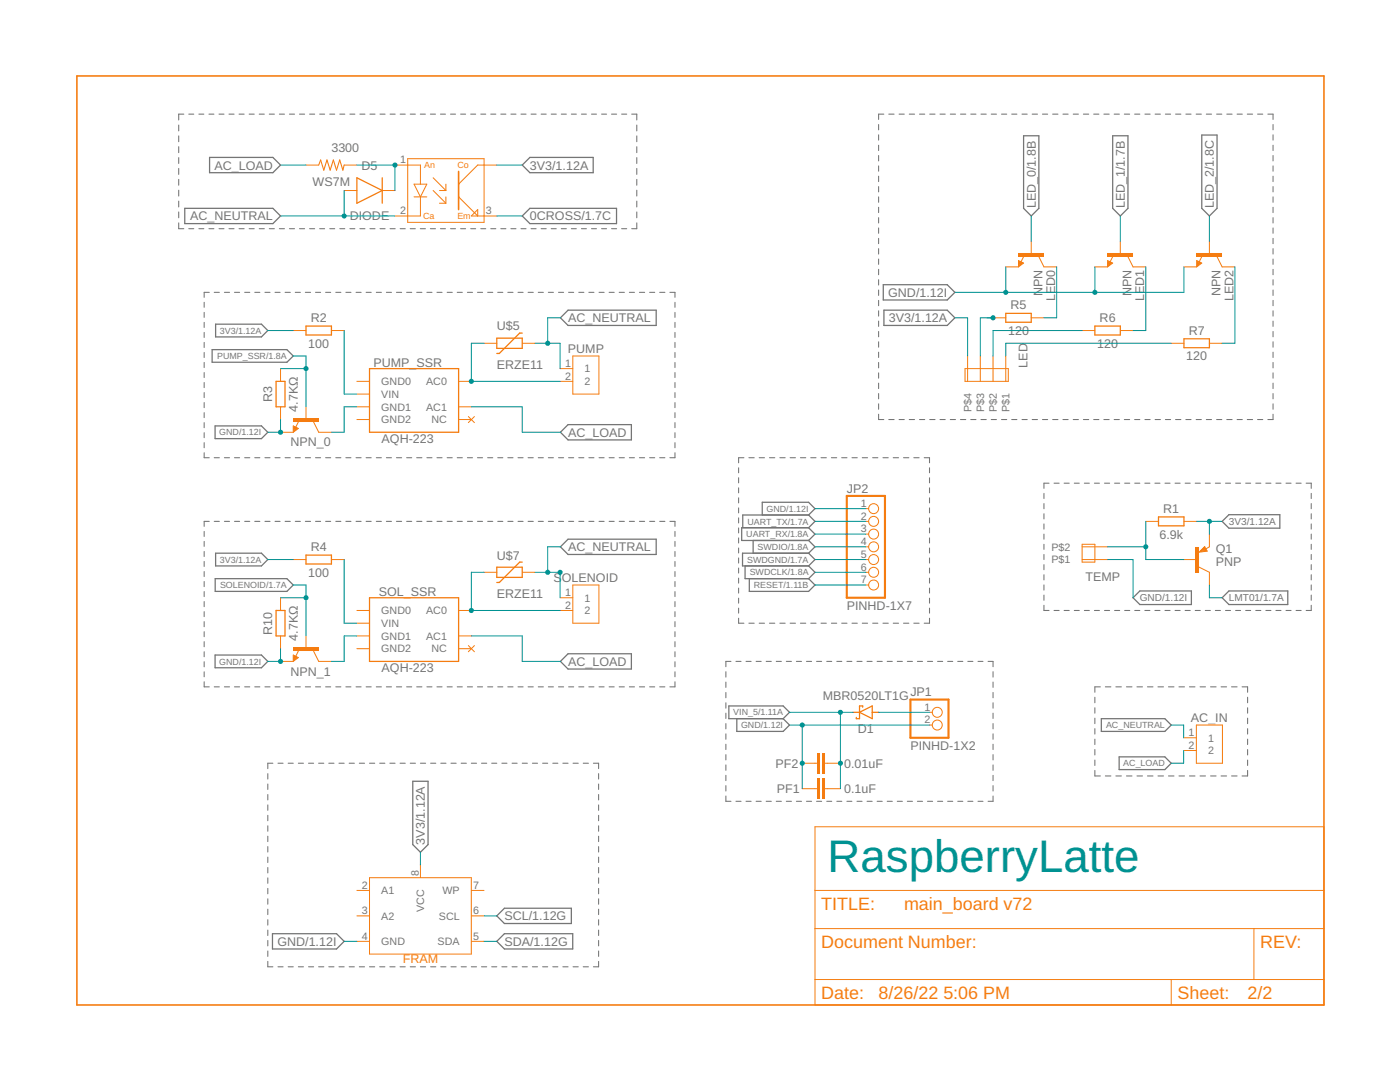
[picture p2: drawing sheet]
<svg xmlns="http://www.w3.org/2000/svg" width="279mm" height="216mm" viewBox="0 0 279 216" stroke-linecap="round" stroke-linejoin="round" font-family="sans-serif">
<g fill="none" stroke="#757575" stroke-width=".21">
<path d="M35.7 25v1.1M35.7 27.1v1.2M35.7 29.3v1.2M35.7 31.5v1.1M35.7 33.6v1.2M35.7 35.8v1.2M35.7 38v1.1M36.7 22.8h-1v1.1M37.7 22.8h1M39.7 22.8h1M41.7 22.8h1M43.7 22.8h1"/>
<path d="M45.7 22.8h1M47.7 22.8h1M49.7 22.8h1M51.7 22.8h1M53.7 22.8h1.1M55.8 22.8h1M57.8 22.8h1M59.8 22.8h1M61.8 22.8h1M63.8 22.8h1M65.8 22.8h1M67.8 22.8h1"/>
<path d="M69.8 22.8h1M71.8 22.8h1M73.8 22.8h1M75.8 22.8h1.1M77.9 22.8h1M79.9 22.8h1M81.9 22.8h1M83.9 22.8h1M85.9 22.8h1M87.9 22.8h1M89.9 22.8h1M91.9 22.8h1"/>
<path d="M93.9 22.8h1M95.9 22.8h1M97.9 22.8h1.1M99.9 22.8h1.1M102 22.8h1M104 22.8h1M106 22.8h1M108 22.8h1M110 22.8h1M112 22.8h1M114 22.8h1M116 22.8h1"/>
<path d="M118 22.8h1M120.1 22.8h1M122 22.8h1.1M124.1 22.8h1M126.1 22.8h1v1.1M127.1 25v1.1M127.1 27.1v1.2M127.1 29.3v1.2M127.1 31.5v1.1M127.1 33.6v1.2M127.1 35.8v1.2M127.1 38v1.1"/>
<path d="M175.3 24.8v1.1M175.3 26.9v1.1M175.3 29v1M175.3 31v1.1M175.3 33.1v1.1M175.3 35.2v1M175.3 37.2v1.1M175.3 39.3v1.1M176.4 22.8h-1.1v1M177.4 22.8h1M179.4 22.8h1.1M181.5 22.8h1"/>
<path d="M183.5 22.8h1.1M185.5 22.8h1.1M187.6 22.8h1M189.7 22.8h1M191.7 22.8h1M193.7 22.8h1.1M195.8 22.8h1M197.8 22.8h1.1M199.9 22.8h1M201.9 22.8h1M204 22.8h1M206 22.8h1.1"/>
<path d="M208 22.8h1.1M210.1 22.8h1M212.1 22.8h1.1M214.2 22.8h1M216.2 22.8h1.1M218.3 22.8h1M220.3 22.8h1.1M222.4 22.8h1M224.4 22.8h1M226.4 22.8h1.1M228.5 22.8h1M230.5 22.8h1.1"/>
<path d="M232.6 22.8h1M234.6 22.8h1.1M236.7 22.8h1M238.7 22.8h1.1M240.7 22.8h1.1M242.8 22.8h1M244.8 22.8h1.1M246.9 22.8h1M248.9 22.8h1.1M251 22.8h1M253 22.8h1.1v1M254.1 24.8v1.1"/>
<path d="M254.1 26.9v1.1M254.1 29v1M254.1 31v1.1M254.1 33.1v1.1M254.1 35.2v1M254.1 37.2v1.1M254.1 39.3v1.1M35.7 40.1v1.2M35.7 42.3v1.2M35.7 44.5v1.1h1M37.7 45.6h1M39.7 45.6h1"/>
<path d="M41.7 45.6h1M41.8 58.3h-1.1v1M42.8 58.3h1M43.7 45.6h1M44.8 58.3h1M45.7 45.6h1M46.8 58.3h1M47.7 45.6h1M48.8 58.3h1M49.7 45.6h1M50.8 58.3h1.1M51.7 45.6h1"/>
<path d="M52.9 58.3h1M53.7 45.6h1.1M54.9 58.3h1M55.8 45.6h1M56.9 58.3h1M57.8 45.6h1M58.9 58.3h1M59.8 45.6h1M60.9 58.3h1.1M61.8 45.6h1M63 58.3h1M63.8 45.6h1"/>
<path d="M65 58.3h1M65.8 45.6h1M67 58.3h1M67.8 45.6h1M69 58.3h1M69.8 45.6h1M71.1 58.3h1M71.8 45.6h1M73.1 58.3h1M73.8 45.6h1M75.1 58.3h1M75.8 45.6h1.1"/>
<path d="M77.1 58.3h1M77.9 45.6h1M79.1 58.3h1.1M79.9 45.6h1M81.2 58.3h1M81.9 45.6h1M83.2 58.3h1M83.9 45.6h1M85.2 58.3h1M85.9 45.6h1M87.2 58.3h1M87.9 45.6h1"/>
<path d="M89.2 58.3h1.1M89.9 45.6h1M91.2 58.3h1.1M91.9 45.6h1M93.3 58.3h1M93.9 45.6h1M95.3 58.3h1M95.9 45.6h1M97.3 58.3h1M97.9 45.6h1.1M99.3 58.3h1.1M99.9 45.6h1.1"/>
<path d="M101.3 58.3h1.1M102 45.6h1M103.4 58.3h1M104 45.6h1M105.4 58.3h1M106 45.6h1M107.4 58.3h1M108 45.6h1M109.4 58.3h1M110 45.6h1M111.5 58.3h1M112 45.6h1"/>
<path d="M113.5 58.3h1M114 45.6h1M115.5 58.3h1M116 45.6h1M117.5 58.3h1M118 45.6h1M119.5 58.3h1.1M120.1 45.6h1M121.6 58.3h1M122 45.6h1.1M123.6 58.3h1M124.1 45.6h1"/>
<path d="M125.6 58.3h1M127.1 40.1v1.2M127.1 42.3v1.2M127.1 44.5v1.1h-1M127.6 58.3h1.1M129.6 58.3h1.1M131.7 58.3h1M133.7 58.3h1v1M175.3 41.4v1M175.3 43.4v1.1M175.3 45.5v1M175.3 47.6v1"/>
<path d="M175.3 49.6v1.1M175.3 51.7v1M175.3 53.7v1.1M175.3 55.8v1.1M175.3 57.9v1M175.3 59.9v1.1M254.1 41.4v1M254.1 43.4v1.1M254.1 45.5v1M254.1 47.6v1M254.1 49.6v1.1M254.1 51.7v1"/>
<path d="M254.1 53.7v1.1M254.1 55.8v1.1M254.1 57.9v1M254.1 59.9v1.1M40.7 60.3v1M40.7 62.3v1M40.7 64.3v1M40.7 66.3v1M40.7 68.3v1M40.7 70.3v1M40.7 72.3v1M40.7 74.3v1"/>
<path d="M40.7 76.3v1M40.7 78.3v1M134.7 60.3v1M134.7 62.3v1M134.7 64.3v1M134.7 66.3v1M134.7 68.3v1M134.7 70.3v1M134.7 72.3v1M134.7 74.3v1M134.7 76.3v1M134.7 78.3v1"/>
<path d="M175.3 62v1.1M175.3 64.1v1M175.3 66.1v1.1M175.3 68.2v1.1M175.3 70.3v1M175.3 72.3v1.1M175.3 74.4v1.1M175.3 76.5v1M175.3 78.5v1.1M254.1 62v1.1M254.1 64.1v1M254.1 66.1v1.1"/>
<path d="M254.1 68.2v1.1M254.1 70.3v1M254.1 72.3v1.1M254.1 74.4v1.1M254.1 76.5v1M254.1 78.5v1.1M40.7 80.3v1M40.7 82.3v1M40.7 84.3v1M40.7 86.3v1M40.7 88.3v1M40.7 90.3v1h1.1"/>
<path d="M42.8 91.3h1M44.8 91.3h1M46.8 91.3h1M48.8 91.3h1M50.8 91.3h1.1M52.9 91.3h1M54.9 91.3h1M56.9 91.3h1M58.9 91.3h1M60.9 91.3h1.1M63 91.3h1M65 91.3h1"/>
<path d="M67 91.3h1M69 91.3h1M71.1 91.3h1M73.1 91.3h1M75.1 91.3h1M77.1 91.3h1M79.1 91.3h1.1M81.2 91.3h1M83.2 91.3h1M85.2 91.3h1M87.2 91.3h1M89.2 91.3h1.1"/>
<path d="M91.2 91.3h1.1M93.3 91.3h1M95.3 91.3h1M97.3 91.3h1M99.3 91.3h1.1M101.3 91.3h1.1M103.4 91.3h1M105.4 91.3h1M107.4 91.3h1M109.4 91.3h1M111.5 91.3h1M113.5 91.3h1"/>
<path d="M115.5 91.3h1M117.5 91.3h1M119.5 91.3h1.1M121.6 91.3h1M123.6 91.3h1M125.6 91.3h1M127.6 91.3h1.1M129.6 91.3h1.1M131.7 91.3h1M134.7 80.3v1M134.7 82.3v1M134.7 84.3v1"/>
<path d="M134.7 86.3v1M134.7 88.3v1M134.7 90.3v1h-1M147.4 93.3v1M147.4 95.3v1.1M147.4 97.3v1M147.4 99.3v1.1M148.5 91.3h-1.1v1.1M149.5 91.3h1M151.5 91.3h1.1M153.6 91.3h1M155.6 91.3h1.1"/>
<path d="M157.7 91.3h1M159.7 91.3h1.1M161.8 91.3h1.1M163.9 91.3h1M165.9 91.3h1.1M168 91.3h1M170 91.3h1.1M172.1 91.3h1M174.2 91.3h1M175.3 80.6v1.1M175.3 82.7v1h1.1M176.2 91.3h1.1"/>
<path d="M177.4 83.7h1M178.3 91.3h1M179.4 83.7h1.1M180.3 91.3h1.1M181.5 83.7h1M182.4 91.3h1M183.5 83.7h1.1M184.4 91.3h1.1v1.1M185.5 93.3v1M185.5 95.3v1.1M185.5 97.3v1M185.5 99.3v1.1"/>
<path d="M185.5 83.7h1.1M187.6 83.7h1M189.7 83.7h1M191.7 83.7h1M193.7 83.7h1.1M195.8 83.7h1M197.8 83.7h1.1M199.9 83.7h1M201.9 83.7h1M204 83.7h1M206 83.7h1.1M208 83.7h1.1"/>
<path d="M208.3 98.4v1.1M209.4 96.4h-1.1v1.1M210.1 83.7h1M210.4 96.4h1M212.1 83.7h1.1M212.4 96.4h1M214.2 83.7h1M214.4 96.4h1M216.2 83.7h1.1M216.4 96.4h1M218.3 83.7h1M218.4 96.4h1"/>
<path d="M220.3 83.7h1.1M220.4 96.4h1M222.4 83.7h1M222.4 96.4h1.1M224.4 83.7h1M224.5 96.4h1M226.4 83.7h1.1M226.5 96.4h1M228.5 96.4h1M228.5 83.7h1M230.5 96.4h1M230.5 83.7h1.1"/>
<path d="M232.5 96.4h1M232.6 83.7h1M234.5 96.4h1M234.6 83.7h1.1M236.5 96.4h1M236.7 83.7h1M238.5 96.4h1M238.7 83.7h1.1M240.5 96.4h1.1M240.7 83.7h1.1M242.5 96.4h1.1M242.8 83.7h1"/>
<path d="M244.6 96.4h1M244.8 83.7h1.1M246.6 96.4h1M246.9 83.7h1M248.6 96.4h1M248.9 83.7h1.1M250.6 96.4h1M251 83.7h1M252.6 96.4h1M254.1 80.6v1.1M254.1 82.7v1h-1.1M254.6 96.4h1.1"/>
<path d="M256.6 96.4h1.1M258.7 96.4h1M260.7 96.4h1v1.1M261.7 98.4v1.1M40.7 106v1M40.7 108v1M40.7 110v1M40.7 112v1M40.7 114v1M40.7 116v1.1M40.7 118v1M41.8 104h-1.1v1"/>
<path d="M42.8 104h1M44.8 104h1M46.8 104h1M48.8 104h1M50.8 104h1.1M52.9 104h1M54.9 104h1M56.9 104h1M58.9 104h1M60.9 104h1.1M63 104h1M65 104h1"/>
<path d="M67 104h1M69 104h1M71.1 104h1M73.1 104h1M75.1 104h1M77.1 104h1M79.1 104h1.1M81.2 104h1M83.2 104h1M85.2 104h1M87.2 104h1M89.2 104h1.1"/>
<path d="M91.2 104h1.1M93.3 104h1M95.3 104h1M97.3 104h1M99.3 104h1.1M101.3 104h1.1M103.4 104h1M105.4 104h1M107.4 104h1M109.4 104h1M111.5 104h1M113.5 104h1"/>
<path d="M115.5 104h1M117.5 104h1M119.5 104h1.1M121.6 104h1M123.6 104h1M125.6 104h1M127.6 104h1.1M129.6 104h1.1M131.7 104h1M133.7 104h1v1M134.7 106v1M134.7 108v1"/>
<path d="M134.7 110v1M134.7 112v1M134.7 114v1M134.7 116v1.1M134.7 118v1M147.4 101.3v1M147.4 103.3v1.1M147.4 105.3v1M147.4 107.3v1.1M147.4 109.3v1M147.4 111.3v1.1M147.4 113.3v1"/>
<path d="M147.4 115.4v1M147.4 117.3v1M147.4 119.4v1M185.5 101.3v1M185.5 103.3v1.1M185.5 105.3v1M185.5 107.3v1.1M185.5 109.3v1M185.5 111.3v1.1M185.5 113.3v1M185.5 115.4v1M185.5 117.3v1"/>
<path d="M185.5 119.4v1M208.3 100.5v1M208.3 102.5v1M208.3 104.5v1.1M208.3 106.6v1M208.3 108.6v1M208.3 110.6v1.1M208.3 112.7v1M208.3 114.7v1M208.3 116.7v1.1M208.3 118.7v1.1M261.7 100.5v1"/>
<path d="M261.7 102.5v1M261.7 104.5v1.1M261.7 106.6v1M261.7 108.6v1M261.7 110.6v1.1M261.7 112.7v1M261.7 114.7v1M261.7 116.7v1.1M261.7 118.7v1.1M40.7 120v1.1M40.7 122v1M40.7 124v1.1"/>
<path d="M40.7 126v1M40.7 128v1.1M40.7 130v1M40.7 132v1.1M40.7 134v1M40.7 136v1.1h1.1M42.8 137.1h1M44.8 137.1h1M46.8 137.1h1M48.8 137.1h1M50.8 137.1h1.1M52.9 137.1h1"/>
<path d="M54.9 137.1h1M56.9 137.1h1M58.9 137.1h1M60.9 137.1h1.1M63 137.1h1M65 137.1h1M67 137.1h1M69 137.1h1M71.1 137.1h1M73.1 137.1h1M75.1 137.1h1M77.1 137.1h1"/>
<path d="M79.1 137.1h1.1M81.2 137.1h1M83.2 137.1h1M85.2 137.1h1M87.2 137.1h1M89.2 137.1h1.1M91.2 137.1h1.1M93.3 137.1h1M95.3 137.1h1M97.3 137.1h1M99.3 137.1h1.1M101.3 137.1h1.1"/>
<path d="M103.4 137.1h1M105.4 137.1h1M107.4 137.1h1M109.4 137.1h1M111.5 137.1h1M113.5 137.1h1M115.5 137.1h1M117.5 137.1h1M119.5 137.1h1.1M121.6 137.1h1M123.6 137.1h1M125.6 137.1h1"/>
<path d="M127.6 137.1h1.1M129.6 137.1h1.1M131.7 137.1h1M134.7 120v1.1M134.7 122v1M134.7 124v1.1M134.7 126v1M134.7 128v1.1M134.7 130v1M134.7 132v1.1M134.7 134v1M134.7 136v1.1h-1"/>
<path d="M144.9 134v1.1M144.9 136.1v1.1M144.9 138.2v1M145.9 132h-1v1M146.9 132h1M147.4 121.3v1M147.4 123.4v1h1.1M148.9 132h1M149.5 124.4h1M150.9 132h1M151.5 124.4h1.1M152.9 132h1"/>
<path d="M153.6 124.4h1M154.9 132h1M155.6 124.4h1.1M156.9 132h1M157.7 124.4h1M158.9 132h1.1M159.7 124.4h1.1M161 132h1M161.8 124.4h1.1M163 132h1M163.9 124.4h1M165 132h1"/>
<path d="M165.9 124.4h1.1M167 132h1M168 124.4h1M169 132h1M170 124.4h1.1M171 132h1M172.1 124.4h1M173 132h1.1M174.2 124.4h1M175 132h1.1M176.2 124.4h1.1M177.1 132h1"/>
<path d="M178.3 124.4h1M179.1 132h1M180.3 124.4h1.1M181.1 132h1M182.4 124.4h1M183.1 132h1M185.1 132h1M185.5 121.3v1M185.5 123.4v1h-1.1M187.1 132h1M189.1 132h1M191.1 132h1.1"/>
<path d="M193.1 132h1.1M195.2 132h1M197.2 132h1v1M198.2 134v1.1M198.2 136.1v1.1M198.2 138.2v1M208.3 120.8v1h1.1M210.4 121.8h1M212.4 121.8h1M214.4 121.8h1M216.4 121.8h1M218.4 121.8h1"/>
<path d="M218.5 139.1v1.1M219.6 137.1h-1.1v1M220.4 121.8h1M220.6 137.1h1.1M222.4 121.8h1.1M222.7 137.1h1.1M224.5 121.8h1M224.8 137.1h1.1M226.5 121.8h1M226.9 137.1h1.1M228.5 121.8h1M229 137.1h1.1"/>
<path d="M230.5 121.8h1M231.1 137.1h1.1M232.5 121.8h1M233.2 137.1h1.1M234.5 121.8h1M235.3 137.1h1.1M236.5 121.8h1M237.4 137.1h1.1M238.5 121.8h1M239.5 137.1h1.1M240.5 121.8h1.1M241.6 137.1h1.1"/>
<path d="M242.5 121.8h1.1M243.7 137.1h1.1M244.6 121.8h1M245.8 137.1h1.1M246.6 121.8h1M247.9 137.1h1.1v1M248.6 121.8h1M249 139.1v1.1M250.6 121.8h1M252.6 121.8h1M254.6 121.8h1.1M256.6 121.8h1.1"/>
<path d="M258.7 121.8h1M261.7 120.8v1h-1M53.4 154.4v1M53.4 156.4v1.1M53.4 158.5v1.1M54.5 152.3h-1.1v1.1M55.5 152.3h1M57.5 152.3h1M59.5 152.3h1.1M61.6 152.3h1M63.6 152.3h1M65.6 152.3h1.1"/>
<path d="M67.6 152.3h1.1M69.7 152.3h1M71.7 152.3h1M73.7 152.3h1.1M75.8 152.3h1M77.8 152.3h1M79.8 152.3h1.1M81.9 152.3h1M83.9 152.3h1M85.9 152.3h1.1M88 152.3h1M90 152.3h1"/>
<path d="M92 152.3h1.1M94.1 152.3h1M96.1 152.3h1M98.1 152.3h1M100.2 152.3h1M102.2 152.3h1M104.2 152.3h1M106.3 152.3h1M108.3 152.3h1M110.3 152.3h1M112.3 152.3h1.1M114.4 152.3h1"/>
<path d="M116.4 152.3h1M118.4 152.3h1.1v1.1M119.5 154.4v1M119.5 156.4v1.1M119.5 158.5v1.1M144.9 140.2v1.1M144.9 142.3v1.1M144.9 144.4v1M144.9 146.4v1.1M144.9 148.5v1.1M144.9 150.6v1M144.9 152.6v1.1"/>
<path d="M144.9 154.7v1.1M144.9 156.8v1M144.9 158.8v1.1h1M146.9 159.9h1M148.9 159.9h1M150.9 159.9h1M152.9 159.9h1M154.9 159.9h1M156.9 159.9h1M158.9 159.9h1.1M161 159.9h1M163 159.9h1"/>
<path d="M165 159.9h1M167 159.9h1M169 159.9h1M171 159.9h1M173 159.9h1.1M175 159.9h1.1M177.1 159.9h1M179.1 159.9h1M181.1 159.9h1M183.1 159.9h1M185.1 159.9h1M187.1 159.9h1"/>
<path d="M189.1 159.9h1M191.1 159.9h1.1M193.1 159.9h1.1M195.2 159.9h1M198.2 140.2v1.1M198.2 142.3v1.1M198.2 144.4v1M198.2 146.4v1.1M198.2 148.5v1.1M198.2 150.6v1M198.2 152.6v1.1M198.2 154.7v1.1"/>
<path d="M198.2 156.8v1M198.2 158.8v1.1h-1M218.5 141.2v1.1M218.5 143.3v1.1M218.5 145.4v1.1M218.5 147.5v1.1M218.5 149.6v1M218.5 151.7v1M218.5 153.7v1.1h1.1M220.6 154.8h1.1M222.7 154.8h1.1M224.8 154.8h1.1"/>
<path d="M226.9 154.8h1.1M229 154.8h1.1M231.1 154.8h1.1M233.2 154.8h1.1M235.3 154.8h1.1M237.4 154.8h1.1M239.5 154.8h1.1M241.6 154.8h1.1M243.7 154.8h1.1M245.8 154.8h1.1M249 141.2v1.1M249 143.3v1.1"/>
<path d="M249 145.4v1.1M249 147.5v1.1M249 149.6v1M249 151.7v1M249 153.7v1.1h-1.1M53.4 160.6v1.1M53.4 162.7v1.1M53.4 164.8v1.1M53.4 166.9v1M53.4 168.9v1.1M53.4 171v1.1M53.4 173.1v1.1"/>
<path d="M53.4 175.2v1.1M53.4 177.3v1.1M53.4 179.3v1.1M119.5 160.6v1.1M119.5 162.7v1.1M119.5 164.8v1.1M119.5 166.9v1M119.5 168.9v1.1M119.5 171v1.1M119.5 173.1v1.1M119.5 175.2v1.1M119.5 177.3v1.1"/>
<path d="M119.5 179.3v1.1M53.4 181.4v1.1M53.4 183.5v1.1M53.4 185.6v1.1M53.4 187.7v1M53.4 189.8v1M53.4 191.8v1.1h1.1M55.5 192.9h1M57.5 192.9h1M59.5 192.9h1.1M61.6 192.9h1M63.6 192.9h1"/>
<path d="M65.6 192.9h1.1M67.6 192.9h1.1M69.7 192.9h1M71.7 192.9h1M73.7 192.9h1.1M75.8 192.9h1M77.8 192.9h1M79.8 192.9h1.1M81.9 192.9h1M83.9 192.9h1M85.9 192.9h1.1M88 192.9h1"/>
<path d="M90 192.9h1M92 192.9h1.1M94.1 192.9h1M96.1 192.9h1M98.1 192.9h1M100.2 192.9h1M102.2 192.9h1M104.2 192.9h1M106.3 192.9h1M108.3 192.9h1M110.3 192.9h1M112.3 192.9h1.1"/>
<path d="M114.4 192.9h1M116.4 192.9h1M119.5 181.4v1.1M119.5 183.5v1.1M119.5 185.6v1.1M119.5 187.7v1M119.5 189.8v1M119.5 191.8v1.1h-1.1"/>
</g>
<g fill="none" stroke="#757575" stroke-width=".25">
<path d="M41.8 31.4h12.7l1.5 1.5-1.5 1.6h-12.7zM104.2 32.9l1.5-1.5h12.7v3.1h-12.7zM204.3 27.1h3v14.5l-1.5 1.5-1.5-1.5zM222.1 27.1h3v14.5l-1.5 1.5-1.5-1.5zM239.8 26.9h3.1v14.7l-1.5 1.5-1.6-1.5zM36.9 41.6h17.6l1.5 1.5-1.5 1.5h-17.6zM104.2 43.1l1.5-1.5h17.3v3h-17.3zM176.3 56.8h12.7l1.6 1.5-1.6 1.6h-12.7zM42.3 69.8h15l1.2 1.2-1.2 1.3h-15zM43 64.7h9.2l1.2 1.3-1.2 1.2h-9.2zM111.8 63.4l1.6-1.5h17.6v3h-17.6zM176.4 61.9h12.6l1.6 1.5-1.6 1.5h-12.6z"/>
<path d="M42.9 85h9.3l1.2 1.3-1.2 1.2h-9.3zM111.8 86.3l1.6-1.6h12.6v3.1h-12.6zM42.9 115.5h14.4l1.2 1.2-1.2 1.3h-14.4zM43 110.4h9.2l1.2 1.3-1.2 1.2h-9.2zM111.8 109.1l1.6-1.5h17.6v3h-17.6zM148.7 112.9v2.6h12.7M149.5 115.5v2.5h11.9l1.2-1.3-1.2-1.2M150.3 107.8v2.6M152.1 102.8v-2.6h9.3l1.2 1.3-1.2 1.3M161.4 102.8l1.2 1.2-1.2 1.3M161.4 110.4h-13.2v2.5h13.2M161.4 105.3l1.2 1.3-1.2 1.2"/>
<path d="M161.4 105.3h-13.4v2.5h13.4M161.4 102.8h-13.2v2.5M161.4 107.8l1.2 1.3-1.2 1.3M161.4 112.9l1.2 1.3-1.2 1.3M161.4 110.4l1.2 1.3-1.2 1.2M227.5 117.9h10.3v2.7h-10.3l-1.4-1.3zM243.9 104l1.4-1.3h10.1v2.7h-10.1zM243.9 119.3l1.4-1.4h11.7v2.7h-11.7zM42.9 130.7h9.3l1.2 1.3-1.2 1.2h-9.3zM111.8 132l1.6-1.5h12.6v3h-12.6zM82.4 155.9h3v12.6l-1.5 1.6-1.5-1.6zM145.5 140.9h10.8l1.3 1.2-1.3 1.3h-10.8z"/>
<path d="M147 143.4v2.5h9.3l1.3-1.2-1.3-1.3M219.8 143.4h12.7l1.2 1.3-1.2 1.2h-12.7zM223.4 151h9.1l1.2 1.3-1.2 1.3h-9.1zM54.4 186.3h12.8l1.5 1.5-1.5 1.6h-12.8zM99.1 187.8l1.6-1.5h13.6v3.1h-13.6zM99.1 182.8l1.6-1.6h13.3v3.1h-13.3z"/>
</g>
<path d="M15.3 15.2h248.9v185.3h-248.9zM91.5 34.2v7.6" fill="none" stroke="#f57c10" stroke-width=".32"/>
<g fill="none" stroke="#f57c10" stroke-width=".2">
<path d="M61.1 32.9h2.5M68.7 32.9h2.5M78.8 32.9h5.1v3.8M81.4 31.7h15.2v12.7h-15.2zM82.6 36.7h2.6l-1.3 2.6zM82.6 39.3h2.6M83.9 39.3v3.8h-5.1M86.4 38l2.6 2.6M86.4 35.5l2.6 2.5M87.7 38h1.3M89 36.7v1.3M89 39.3v1.3"/>
<path d="M91.5 39.3l3.8 3.8v-1.3l-1.2 1.3h5M99.1 32.9h-3.8l-3.8 3.8M87.7 40.6h1.3M203.3 52l1 .5-1 .8zM204.4 51l-.6 1.2M207.3 51.2l1 2.1M71.2 76.1h2.5M71.2 78.6h2.5M91.5 76.1h2.6M96.6 68.5h2.5M104.2 68.5h2.6M111.8 76.1h2.5"/>
<path d="M111.8 73.6h2.5M114.3 71h5.2v7.6h-5.2zM71.2 81.2h2.5M71.2 83.7h2.5M91.5 81.2h2.6M91.5 83.7h2.6M93.5 83.1l1.2 1.2M94.7 83.1l-1.2 1.2M96.6 114.2h2.5M104.2 114.2h2.6M111.8 119.3h2.5M114.3 116.7h5.2v7.7h-5.2z"/>
<path d="M71.2 124.4h2.5M71.2 121.8h2.5M71.2 126.9h2.5M71.2 129.4h2.5M91.5 121.8h2.6M91.5 126.9h2.6M91.5 129.4h2.6M93.5 128.8l1.2 1.2M94.7 128.8l-1.2 1.2M111.8 121.8h2.5M236.2 147.2h2.6M236.2 149.8h2.6"/>
<path d="M238.8 144.7h5.2v7.6h-5.2zM162.6 165h101.6v35.5h-101.6zM162.6 177.7h101.6M162.6 185.3h101.6M162.6 195.5h101.6M233.7 195.5v5M250.3 185.3v10.2"/>
</g>
<path d="M63.6 32.9l.4-1 .6 2.1 .7-2.1 .6 2.1 .6-2.1 .7 2.1 .6-2.1 .6 2.1 .3-1.1" fill="none" stroke="#f57c10" stroke-width=".21"/>
<path d="M203.4 52.2v.8l.6-.5-.5-.3v.4l.3-.1M73.7 73.6h17.8v12.7h-17.8zM99.1 67.5h5.1v2h-5.1zM104.2 66.5h-.5l-4 4h-.6M73.7 119.3h17.8v12.7h-17.8zM99.1 113.2h5.1v2h-5.1zM104.2 112.2h-.5l-4 4h-.6" fill="none" stroke="#f57c10" stroke-width=".25"/>
<path d="M203.3 50.5h5v.7h-5z" fill-rule="evenodd" fill="#f57c10"/>
<path d="M203.3 50.5h5v.7h-5zM203.3 50.5v.7h5v-.7z" fill="#f57c10"/>
<path d="M200.7 53.3h2.6M205.8 48.2v2.5M208.3 53.3h2.6M238.8 52l1 .5-1 .8zM239.9 51l-.6 1.2M242.9 51.2l1 2.1" fill="none" stroke="#f57c10" stroke-width=".2"/>
<path d="M239 52.2v.8l.6-.5-.5-.3v.4l.2-.1" fill="none" stroke="#f57c10" stroke-width=".25"/>
<path d="M238.8 50.5h5.1v.7h-5.1z" fill-rule="evenodd" fill="#f57c10"/>
<path d="M238.8 50.5h5.1v.7h-5.1zM238.8 50.5v.7h5.1v-.7z" fill="#f57c10"/>
<path d="M221 52l1.1 .5-1.1 .8zM222.2 51l-.6 1.2M225.1 51.2l1 2.1M236.3 53.3h2.5M241.4 48.2v2.5M243.9 53.3h2.5" fill="none" stroke="#f57c10" stroke-width=".2"/>
<path d="M221.2 52.2v.8l.6-.5-.5-.3v.4l.3-.1" fill="none" stroke="#f57c10" stroke-width=".25"/>
<path d="M221 50.5h5.1v.7h-5.1z" fill-rule="evenodd" fill="#f57c10"/>
<path d="M221 50.5h5.1v.7h-5.1zM221 50.5v.7h5.1v-.7z" fill="#f57c10"/>
<path d="M218.5 53.3h2.5M223.6 48.2v2.5M226.1 53.3h2.6M239.3 113.2l2.1 1M240.4 109.1l.5 .9-1.6 .2zM241.4 109.1l-.8 .4" fill="none" stroke="#f57c10" stroke-width=".2"/>
<path d="M240.3 109.7h-.3l.3-.2 .3 .4-1 .1 .7-.8 .4 .7" fill="none" stroke="#f57c10" stroke-width=".25"/>
<path d="M238.6 109.1h.7v5.1h-.7z" fill-rule="evenodd" fill="#f57c10"/>
<path d="M238.6 109.1h.7v5.1h-.7zM238.6 109.1v5.1h.7v-5.1z" fill="#f57c10"/>
<g fill="none" stroke="#f57c10" stroke-width=".2">
<path d="M68.7 38h2.5M76.3 38h2.5M192.6 73.6h8.6v2.5h-8.6zM193.1 71v5.1M195.6 71v5.1M198.2 63.4h2.5M198.2 71v5.1M200.7 71v5.1M205.8 63.4h2.5M216 66h2.5M223.6 66h2.5M233.7 68.5h2.6"/>
<path d="M241.4 68.5h2.5M216 111.7h5M216 109.1h5M216 108.6h2.5v3.6h-2.5zM228.7 104h2.5M236.3 111.7h2.5M236.3 104h2.5M241.4 106.6v2.5M241.4 114.2v2.5M185.5 142.1h.6M185.5 144.7h.6M71.2 177.7h2.5"/>
<path d="M73.7 175.1h20.4v15.3h-20.4zM83.9 172.6v2.5M94.1 177.7h2.5M71.2 182.8h2.5M71.2 187.8h2.5M94.1 182.8h2.5M94.1 187.8h2.5"/>
<circle cx="187" cy="142.1" r=".99"/>
<circle cx="187" cy="144.7" r=".99"/>
</g>
<path d="M71.2 35.5l5.1 2.5-5.1 2.6zM76.3 35.5v5.1M200.7 62.5h5.1v1.8h-5.1zM218.5 65.1h5.1v1.7h-5.1zM236.3 67.6h5.1v1.8h-5.1zM231.2 103.1h5.1v1.8h-5.1zM170.3 142.1h1.2M171.5 142.1l2.6-1.2v2.5zM172.2 141.1v-.2h-.7v2.5h-.6v-.2M174.1 142.1h1.2" fill="none" stroke="#f57c10" stroke-width=".25"/>
<path d="M181.7 139.6h7.6v7.6h-7.6z" fill="none" stroke="#f57c10" stroke-width=".42"/>
<g fill="#f57c10">
<path d="M164.2 150.3h.5v4h-.5z" fill-rule="evenodd"/>
<path d="M163.2 150.3h.5v4h-.5z" fill-rule="evenodd"/>
</g>
<g fill="#f57c10">
<path d="M164.2 150.3h.5v4h-.5zM164.2 150.3v4h.5v-4z"/>
<path d="M163.2 150.3h.5v4h-.5zM163.2 150.3v4h.5v-4z"/>
</g>
<path d="M160.1 152.3h3.1M164.7 152.3h3" fill="none" stroke="#f57c10" stroke-width=".2"/>
<g fill="#f57c10">
<path d="M164.2 155.3h.5v4.1h-.5z" fill-rule="evenodd"/>
<path d="M163.2 155.3h.5v4.1h-.5z" fill-rule="evenodd"/>
</g>
<g fill="#f57c10">
<path d="M164.2 155.3h.5v4.1h-.5zM164.2 155.3v4.1h.5v-4.1z"/>
<path d="M163.2 155.3h.5v4.1h-.5zM163.2 155.3v4.1h.5v-4.1z"/>
</g>
<g fill="none" stroke="#f57c10" stroke-width=".2">
<path d="M58.5 85l1 .5-1 .8zM59.6 84l-.6 1.3M62.6 84.2l1 2.1M172.8 101.5h.6M172.8 104h.6M172.8 106.6h.6M172.8 109.1h.6M172.8 111.7h.6M172.8 114.2h.6M172.8 116.7h.6M160.1 157.4h3.1M164.7 157.4h3"/>
<circle cx="174.3" cy="111.7" r=".99"/>
<circle cx="174.3" cy="106.6" r=".99"/>
<circle cx="174.3" cy="101.5" r=".99"/>
<circle cx="174.3" cy="104" r=".99"/>
<circle cx="174.3" cy="109.1" r=".99"/>
<circle cx="174.3" cy="114.2" r=".99"/>
<circle cx="174.3" cy="116.7" r=".99"/>
</g>
<path d="M169 99h7.6v20.3h-7.6z" fill="none" stroke="#f57c10" stroke-width=".42"/>
<path d="M58.7 85.2v.8l.6-.5-.5-.3v.4l.2-.1" fill="none" stroke="#f57c10" stroke-width=".25"/>
<path d="M58.5 83.5h5.1v.7h-5.1z" fill-rule="evenodd" fill="#f57c10"/>
<path d="M58.5 83.5h5.1v.7h-5.1zM58.5 83.5v.7h5.1v-.7z" fill="#f57c10"/>
<path d="M56 73.6v2.5M58.5 66h2.6M66.1 66h2.6M56 86.3h2.5M56 81.2v2.5M61.1 81.2v2.5M63.6 86.3h2.5M58.5 130.7l1 .5-1 .8zM59.6 129.7l-.6 1.3M62.6 129.9l1 2.1" fill="none" stroke="#f57c10" stroke-width=".2"/>
<path d="M55.1 76.1h1.8v5.1h-1.8zM61.1 65.1h5v1.7h-5zM58.7 131v.7l.6-.5-.5-.2v.3l.2-.1" fill="none" stroke="#f57c10" stroke-width=".25"/>
<path d="M58.5 129.2h5.1v.7h-5.1z" fill-rule="evenodd" fill="#f57c10"/>
<path d="M58.5 129.2h5.1v.7h-5.1zM58.5 129.2v.7h5.1v-.7z" fill="#f57c10"/>
<path d="M56 119.3v2.5M58.5 111.7h2.6M66.1 111.7h2.6M56 132h2.5M56 126.9v2.5M61.1 126.9v2.5M63.6 132h2.5" fill="none" stroke="#f57c10" stroke-width=".2"/>
<path d="M61.1 110.8h5v1.7h-5zM55.1 121.8h1.8v5.1h-1.8z" fill="none" stroke="#f57c10" stroke-width=".25"/>
<path d="M205.8 43.1v5.1M210.9 53.3v10.1h-2.6M223.6 43.1v5.1M228.7 53.3v12.7h-2.6M241.4 43.1v5.1M246.4 53.3v15.2h-2.5M198.2 63.4h-2.6v7.6" fill="none" stroke="#009292" stroke-width=".2"/>
<circle cx="198.2" cy="63.4" r=".51" fill="#009292"/>
<path d="M197.7 63.4a.51 .51 0 0 1 1 0 .51 .51 0 0 1-1 0zM197.7 63.4a.51 .51 0 0 0 1 0 .51 .51 0 0 0-1 0z" fill="#009292"/>
<path d="M71.2 32.9h7.6v5.1M216 66h-17.8v5M233.7 68.5h-33v2.5" fill="none" stroke="#009292" stroke-width=".2"/>
<circle cx="78.8" cy="32.9" r=".51" fill="#009292"/>
<path d="M78.3 32.9a.51 .51 0 0 1 1 0 .51 .51 0 0 1-1 0zM78.3 32.9a.51 .51 0 0 0 1 0 .51 .51 0 0 0-1 0z" fill="#009292"/>
<path d="M68.7 38v5.1M56 43.1h22.8" fill="none" stroke="#009292" stroke-width=".2"/>
<circle cx="68.7" cy="43.1" r=".51" fill="#009292"/>
<path d="M68.2 43.1a.51 .51 0 0 1 1 0 .51 .51 0 0 1-1 0zM68.2 43.1a.51 .51 0 0 0 1 0 .51 .51 0 0 0-1 0z" fill="#009292"/>
<path d="M106.8 68.5h5v5.1M111.8 63.4h-2.5v5.1" fill="none" stroke="#009292" stroke-width=".2"/>
<circle cx="109.3" cy="68.5" r=".51" fill="#009292"/>
<path d="M108.8 68.5a.51 .51 0 0 1 1 0 .51 .51 0 0 1-1 0zM108.8 68.5a.51 .51 0 0 0 1 0 .51 .51 0 0 0-1 0z" fill="#009292"/>
<path d="M106.8 114.2h5M111.8 114.2v5.1M111.8 109.1h-2.5v5.1" fill="none" stroke="#009292" stroke-width=".2"/>
<g fill="#009292">
<circle cx="111.8" cy="114.2" r=".51"/>
<circle cx="109.3" cy="114.2" r=".51"/>
</g>
<g fill="#009292">
<path d="M111.3 114.2a.51 .51 0 0 1 1 0 .51 .51 0 0 1-1 0zM111.3 114.2a.51 .51 0 0 0 1 0 .51 .51 0 0 0-1 0z"/>
<path d="M108.8 114.2a.51 .51 0 0 1 1 0 .51 .51 0 0 1-1 0zM108.8 114.2a.51 .51 0 0 0 1 0 .51 .51 0 0 0-1 0z"/>
</g>
<path d="M56 32.9h5.1M99.1 32.9h5.1M99.1 43.1h5.1M190.6 63.4h2.5v7.6M94.1 81.2h10.1v5.1h7.6M238.8 104h5.1M241.4 104v2.6M94.1 126.9h10.1v5.1h7.6M233.7 144.7h2.5v2.5M236.2 149.8v2.5h-2.5" fill="none" stroke="#009292" stroke-width=".2"/>
<circle cx="241.4" cy="104" r=".51" fill="#009292"/>
<path d="M240.9 104a.51 .51 0 0 1 1 0 .51 .51 0 0 1-1 0zM240.9 104a.51 .51 0 0 0 1 0 .51 .51 0 0 0-1 0z" fill="#009292"/>
<path d="M53.4 66h5.1M96.6 68.5h-2.5v7.6h17.7M53.4 111.7h5.1M83.9 170.1v2.5" fill="none" stroke="#009292" stroke-width=".2"/>
<circle cx="94.1" cy="76.1" r=".51" fill="#009292"/>
<path d="M93.6 76.1a.51 .51 0 0 1 1 0 .51 .51 0 0 1-1 0zM93.6 76.1a.51 .51 0 0 0 1 0 .51 .51 0 0 0-1 0z" fill="#009292"/>
<path d="M96.6 114.2h-2.5v7.6h17.7" fill="none" stroke="#009292" stroke-width=".2"/>
<circle cx="94.1" cy="121.8" r=".51" fill="#009292"/>
<path d="M93.6 121.8a.51 .51 0 0 1 1 0 .51 .51 0 0 1-1 0zM93.6 121.8a.51 .51 0 0 0 1 0 .51 .51 0 0 0-1 0z" fill="#009292"/>
<path d="M221 109.1h7.7M228.7 104v7.7h7.6" fill="none" stroke="#009292" stroke-width=".2"/>
<circle cx="228.7" cy="109.1" r=".51" fill="#009292"/>
<path d="M228.2 109.1a.51 .51 0 0 1 1 0 .51 .51 0 0 1-1 0zM228.2 109.1a.51 .51 0 0 0 1 0 .51 .51 0 0 0-1 0z" fill="#009292"/>
<path d="M241.4 116.7v2.6h2.5M167.7 142.1v15.3" fill="none" stroke="#009292" stroke-width=".2"/>
<circle cx="167.7" cy="152.3" r=".51" fill="#009292"/>
<path d="M167.2 152.3a.51 .51 0 0 1 1 0 .51 .51 0 0 1-1 0zM167.2 152.3a.51 .51 0 0 0 1 0 .51 .51 0 0 0-1 0z" fill="#009292"/>
<path d="M167.7 142.1h2.6" fill="none" stroke="#009292" stroke-width=".2"/>
<circle cx="167.7" cy="142.1" r=".51" fill="#009292"/>
<path d="M167.2 142.1a.51 .51 0 0 1 1 0 .51 .51 0 0 1-1 0zM167.2 142.1a.51 .51 0 0 0 1 0 .51 .51 0 0 0-1 0z" fill="#009292"/>
<path d="M200.7 53.3v5M218.5 53.3v5M236.3 53.3v5h-45.7M162.6 106.6h10.2M162.6 104h10.2M162.6 109.1h10.2M221 111.7h5.1v7.6M157.6 142.1h10.1" fill="none" stroke="#009292" stroke-width=".2"/>
<g fill="#009292">
<circle cx="200.7" cy="58.3" r=".51"/>
<circle cx="218.5" cy="58.3" r=".51"/>
</g>
<g fill="#009292">
<path d="M200.2 58.3a.51 .51 0 0 1 1 0 .51 .51 0 0 1-1 0zM200.2 58.3a.51 .51 0 0 0 1 0 .51 .51 0 0 0-1 0z"/>
<path d="M218 58.3a.51 .51 0 0 1 1 0 .51 .51 0 0 1-1 0zM218 58.3a.51 .51 0 0 0 1 0 .51 .51 0 0 0-1 0z"/>
</g>
<path d="M162.6 101.5h10.2M185.5 144.7h-25.4v12.7M68.7 187.8h2.5" fill="none" stroke="#009292" stroke-width=".2"/>
<circle cx="160.1" cy="152.3" r=".51" fill="#009292"/>
<path d="M159.6 152.3a.51 .51 0 0 1 1 0 .51 .51 0 0 1-1 0zM159.6 152.3a.51 .51 0 0 0 1 0 .51 .51 0 0 0-1 0z" fill="#009292"/>
<path d="M157.6 144.7h2.5" fill="none" stroke="#009292" stroke-width=".2"/>
<circle cx="160.1" cy="144.7" r=".51" fill="#009292"/>
<path d="M159.6 144.7a.51 .51 0 0 1 1 0 .51 .51 0 0 1-1 0zM159.6 144.7a.51 .51 0 0 0 1 0 .51 .51 0 0 0-1 0z" fill="#009292"/>
<path d="M56 83.7v2.6h-2.6" fill="none" stroke="#009292" stroke-width=".2"/>
<circle cx="56" cy="86.3" r=".51" fill="#009292"/>
<path d="M55.5 86.3a.51 .51 0 0 1 1 0 .51 .51 0 0 1-1 0zM55.5 86.3a.51 .51 0 0 0 1 0 .51 .51 0 0 0-1 0z" fill="#009292"/>
<path d="M56 129.4v2.6h-2.6" fill="none" stroke="#009292" stroke-width=".2"/>
<circle cx="56" cy="132" r=".51" fill="#009292"/>
<path d="M55.5 132a.51 .51 0 0 1 1 0 .51 .51 0 0 1-1 0zM55.5 132a.51 .51 0 0 0 1 0 .51 .51 0 0 0-1 0z" fill="#009292"/>
<path d="M68.7 66v12.6h2.5M71.2 81.2h-2.5v5.1h-2.6M56 119.3h5.1M58.5 116.7h2.6v10.2M68.7 111.7v12.7h2.5M162.6 114.2h10.2M162.6 111.7h10.2M162.6 116.7h10.2M71.2 126.9h-2.5v5.1h-2.6M175.3 142.1h10.2M96.6 182.8h2.5M96.6 187.8h2.5" fill="none" stroke="#009292" stroke-width=".2"/>
<circle cx="61.1" cy="119.3" r=".51" fill="#009292"/>
<path d="M60.6 119.3a.51 .51 0 0 1 1 0 .51 .51 0 0 1-1 0zM60.6 119.3a.51 .51 0 0 0 1 0 .51 .51 0 0 0-1 0z" fill="#009292"/>
<path d="M56 73.6h5.1M58.5 71h2.6v10.2" fill="none" stroke="#009292" stroke-width=".2"/>
<circle cx="61.1" cy="73.6" r=".51" fill="#009292"/>
<path d="M60.6 73.6a.51 .51 0 0 1 1 0 .51 .51 0 0 1-1 0zM60.6 73.6a.51 .51 0 0 0 1 0 .51 .51 0 0 0-1 0z" fill="#009292"/>
<text font-size="9.1" fill="#009292" x="165.2" y="174">RaspberryLatte</text>
<g font-size="3.6" fill="#f57c10">
<text x="163.9" y="181.5">TITLE:</text>
<text x="180.4" y="181.5">main_board v72</text>
<text x="163.9" y="189.1">Document Number:</text>
<text x="251.5" y="189.1">REV:</text>
<text x="163.9" y="199.3">Date:</text>
<text x="175.3" y="199.3">8/26/22</text>
<text x="188.3" y="199.3">5:06 PM</text>
<text x="235" y="199.3">Sheet:</text>
<text x="249" y="199.3">2/2</text>
</g>
<g font-size="2.5" fill="#757575">
<text x="42.8" y="33.8">AC_LOAD</text>
<text x="66.1" y="30.4">3300</text>
<text x="72.2" y="33.8">D5</text>
<text x="105.8" y="33.8">3V3/1.12A</text>
<text x="62.4" y="37.1">WS7M</text>
<text x="206.7" y="41.6" transform="rotate(-90 206.7 41.6)">LED_0/1.8B</text>
<text x="224.5" y="41.6" transform="rotate(-90 224.5 41.6)">LED_1/1.7B</text>
<text x="242.3" y="41.6" transform="rotate(-90 242.3 41.6)">LED_2/1.8C</text>
<text x="37.9" y="44">AC_NEUTRAL</text>
<text x="69.8" y="44">DIODE</text>
<text x="105.8" y="44">0CROSS/1.7C</text>
<text x="177.3" y="59.2">GND/1.12I</text>
<text x="208" y="59.1" transform="rotate(-90 208 59.1)">NPN</text>
<text x="225.8" y="59.1" transform="rotate(-90 225.8 59.1)">NPN</text>
<text x="243.6" y="59.1" transform="rotate(-90 243.6 59.1)">NPN</text>
<text x="62" y="64.3">R2</text>
<text x="99.2" y="65.9">U$5</text>
<text x="113.4" y="64.3">AC_NEUTRAL</text>
<text x="177.4" y="64.3">3V3/1.12A</text>
<text x="201.7" y="61.8">R5</text>
<text x="210.6" y="60" transform="rotate(-90 210.6 60)">LED0</text>
<text x="219.5" y="64.3">R6</text>
<text x="228.4" y="60" transform="rotate(-90 228.4 60)">LED1</text>
<text x="246.1" y="60" transform="rotate(-90 246.1 60)">LED2</text>
<text x="61.5" y="69.4">100</text>
<text x="113.3" y="70.5">PUMP</text>
<text x="201.2" y="66.8">120</text>
<text x="219" y="69.4">120</text>
<text x="236.8" y="71.9">120</text>
<text x="237.2" y="66.8">R7</text>
<text x="74.5" y="73.2">PUMP_SSR</text>
<text x="99.2" y="73.6">ERZE11</text>
<text x="205" y="73.4" transform="rotate(-90 205 73.4)">LED</text>
<text x="54.3" y="80.2" transform="rotate(-90 54.3 80.2)">R3</text>
<text x="59.4" y="82.1" transform="rotate(-90 59.4 82.1)">4.7KΩ</text>
<text x="58" y="89.1">NPN_0</text>
<text x="76.2" y="88.4">AQH-223</text>
<text x="113.4" y="87.2">AC_LOAD</text>
<text x="169" y="98.3">JP2</text>
<text x="231.4" y="107.5">6.9k</text>
<text x="232.2" y="102.4">R1</text>
<text x="62" y="110">R4</text>
<text x="99.2" y="111.7">U$7</text>
<text x="113.4" y="110">AC_NEUTRAL</text>
<text x="242.6" y="112.9">PNP</text>
<text x="242.6" y="110.4">Q1</text>
<text x="61.5" y="115.1">100</text>
<text x="75.6" y="118.9">SOL_SSR</text>
<text x="99.2" y="119.3">ERZE11</text>
<text x="110.5" y="116.2">S</text>
<text x="112.1" y="116.2">OLENOID</text>
<text x="216.6" y="116">TEMP</text>
<text x="169" y="121.8">PINHD-1X7</text>
<text x="54.3" y="126.6" transform="rotate(-90 54.3 126.6)">R10</text>
<text x="59.4" y="127.8" transform="rotate(-90 59.4 127.8)">4.7KΩ</text>
<text x="58" y="134.8">NPN_1</text>
<text x="76.2" y="134.1">AQH-223</text>
<text x="113.4" y="132.9">AC_LOAD</text>
<text x="164.2" y="139.6">MBR0520LT1G</text>
<text x="181.7" y="139">JP1</text>
<text x="171.2" y="146.2">D1</text>
<text x="181.7" y="149.7">PINHD-1X2</text>
<text x="237.7" y="144.1">AC_IN</text>
<text x="154.8" y="153.2">PF2</text>
<text x="168.5" y="153.2">0.01uF</text>
<text x="155" y="158.3">PF1</text>
<text x="168.5" y="158.3">0.1uF</text>
<text x="84.8" y="168.5" transform="rotate(-90 84.8 168.5)">3V3/1.12A</text>
<text x="100.7" y="183.6">SCL/1.12G</text>
<text x="55.4" y="188.7">GND/1.12I</text>
<text x="100.7" y="188.7">SDA/1.12G</text>
</g>
<text font-size="2.5" fill="#f57c10" x="80.4" y="192.2">FRAM</text>
<g font-size="2.1" fill="#757575">
<text x="79.8" y="32.6">1</text>
<text x="79.8" y="42.7">2</text>
<text x="97" y="42.7">3</text>
<text x="76.1" y="76.9">GND0</text>
<text x="85" y="76.9">AC0</text>
<text x="112.8" y="73.2">1</text>
<text x="112.8" y="75.7">2</text>
<text x="116.7" y="74.3">1</text>
<text x="116.7" y="76.9">2</text>
<text x="76.1" y="79.4">VIN</text>
<text x="76.1" y="81.9">GND1</text>
<text x="85" y="81.9">AC1</text>
<text x="193.9" y="82.2" transform="rotate(-90 193.9 82.2)">P$4</text>
<text x="196.4" y="82.2" transform="rotate(-90 196.4 82.2)">P$3</text>
<text x="199" y="82.2" transform="rotate(-90 199 82.2)">P$2</text>
<text x="201.5" y="82.2" transform="rotate(-90 201.5 82.2)">P$1</text>
<text x="76.1" y="84.5">GND2</text>
<text x="86.1" y="84.5">NC</text>
<text x="171.8" y="101.1">1</text>
<text x="171.8" y="103.7">2</text>
<text x="171.8" y="106.2">3</text>
<text x="171.8" y="108.8">4</text>
<text x="171.8" y="111.3">5</text>
<text x="171.8" y="113.8">6</text>
<text x="209.8" y="112.4">P$1</text>
<text x="209.8" y="109.9">P$2</text>
<text x="112.8" y="118.9">1</text>
<text x="171.8" y="116.4">7</text>
<text x="76.1" y="122.6">GND0</text>
<text x="76.1" y="125.1">VIN</text>
<text x="85" y="122.6">AC0</text>
<text x="112.8" y="121.5">2</text>
<text x="116.7" y="120">1</text>
<text x="116.7" y="122.6">2</text>
<text x="76.1" y="127.7">GND1</text>
<text x="76.1" y="130.2">GND2</text>
<text x="85" y="127.7">AC1</text>
<text x="86.1" y="130.2">NC</text>
<text x="184.5" y="141.8">1</text>
<text x="184.5" y="144.3">2</text>
<text x="237.2" y="146.9">1</text>
<text x="237.2" y="149.4">2</text>
<text x="241.1" y="148">1</text>
<text x="241.1" y="150.5">2</text>
<text x="72.2" y="177.3">2</text>
<text x="76.1" y="178.4">A1</text>
<text x="83.6" y="174.8" transform="rotate(-90 83.6 174.8)">8</text>
<text x="88.3" y="178.4">WP</text>
<text x="94.4" y="177.3">7</text>
<text x="72.2" y="182.4">3</text>
<text x="76.1" y="183.5">A2</text>
<text x="84.7" y="182" transform="rotate(-90 84.7 182)">VCC</text>
<text x="87.6" y="183.5">SCL</text>
<text x="94.4" y="182.4">6</text>
<text x="72.2" y="187.5">4</text>
<text x="76.1" y="188.6">GND</text>
<text x="87.3" y="188.6">SDA</text>
<text x="94.4" y="187.5">5</text>
</g>
<g font-size="2" fill="#757575">
<text x="245.2" y="104.7">3V3/1.12A</text>
<text x="227.5" y="120">GND/1.12I</text>
<text x="245.2" y="120">LMT01/1.7A</text>
</g>
<g font-size="1.8" fill="#f57c10">
<text x="84.7" y="33.4">An</text>
<text x="91.3" y="33.4">Co</text>
<text x="84.4" y="43.6">Ca</text>
<text x="91.3" y="43.6">Em</text>
</g>
<g font-size="1.8" fill="#757575">
<text x="43.3" y="71.7">PUMP_SSR/1.8A</text>
<text x="43.9" y="66.6">3V3/1.12A</text>
<text x="43.8" y="86.9">GND/1.12I</text>
<text x="148.9" y="107.2">UART_RX/1.8A</text>
<text x="149.2" y="104.7">UART_TX/1.7A</text>
<text x="153" y="102.1">GND/1.12I</text>
<text x="43.9" y="112.3">3V3/1.12A</text>
<text x="149.1" y="112.3">SWDGND/1.7A</text>
<text x="151.2" y="109.8">SWDIO/1.8A</text>
<text x="43.9" y="117.4">SOLENOID/1.7A</text>
<text x="149.6" y="114.8">SWDCLK/1.8A</text>
<text x="150.4" y="117.4">RESET/1.11B</text>
<text x="43.8" y="132.6">GND/1.12I</text>
<text x="146.3" y="142.8">VIN_5/1.11A</text>
<text x="147.9" y="145.3">GND/1.12I</text>
<text x="220.7" y="145.3">AC_NEUTRAL</text>
<text x="224.2" y="152.9">AC_LOAD</text>
</g>
</svg>
